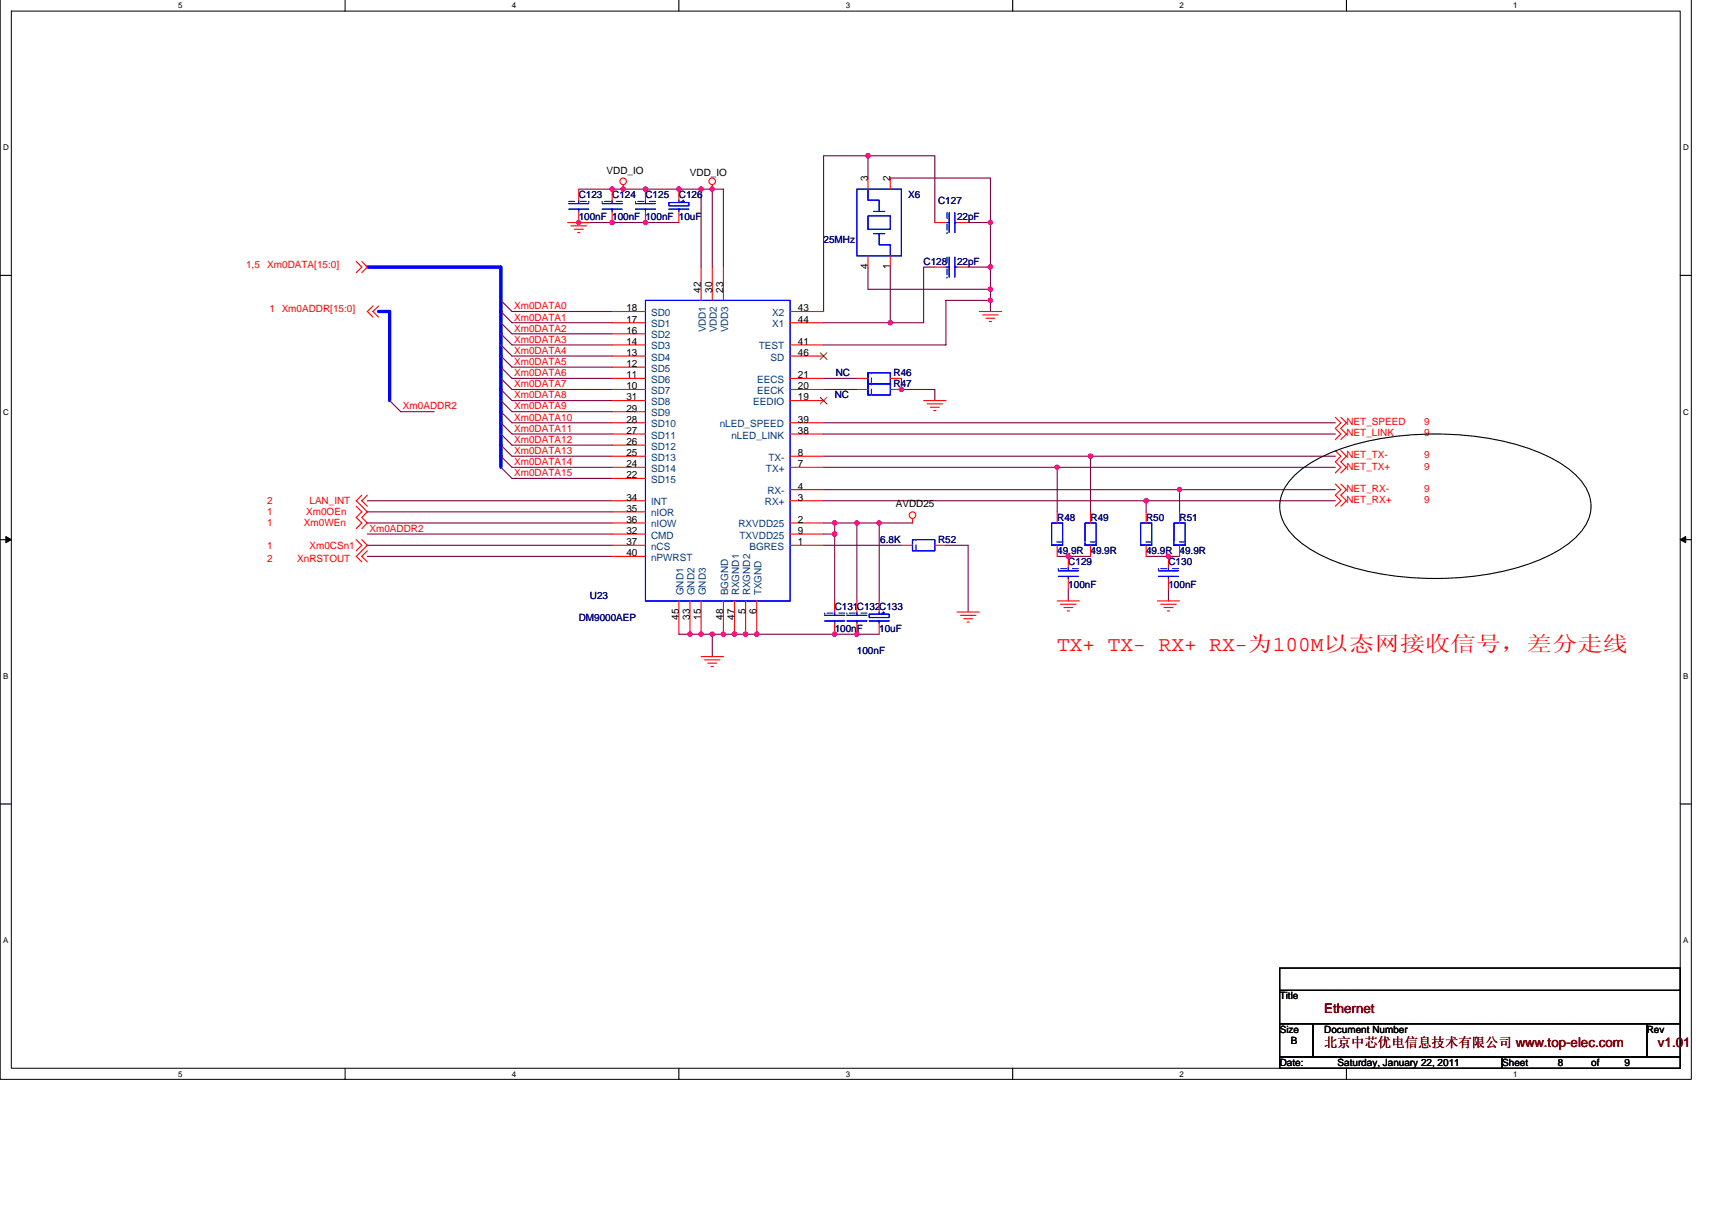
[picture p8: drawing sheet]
<svg xmlns="http://www.w3.org/2000/svg" width="297mm" height="210mm" viewBox="0 0 297 210" stroke-linecap="round" stroke-linejoin="round" font-family="sans-serif">
<path d="M0 0v187.2h293.5v-187.2M2 1.9h289.5v183.4h-289.5z" fill="none" stroke="#000" stroke-width=".17"/>
<g fill="#fff">
<path d="M30.9 .2h.8v1.6h-.8z"/>
<path d="M30.9 185.5h.8v1.6h-.8z"/>
</g>
<path d="M59.9 0v1.9M59.9 185.3v1.9" fill="none" stroke="#000" stroke-width=".19"/>
<g fill="#fff">
<path d="M88.8 .2h.8v1.6h-.8z"/>
<path d="M88.8 185.5h.8v1.6h-.8z"/>
</g>
<path d="M117.8 0v1.9M117.8 185.3v1.9" fill="none" stroke="#000" stroke-width=".19"/>
<g fill="#fff">
<path d="M146.7 .2h.8v1.6h-.8z"/>
<path d="M146.7 185.5h.8v1.6h-.8z"/>
</g>
<path d="M175.7 0v1.9M175.7 185.3v1.9" fill="none" stroke="#000" stroke-width=".19"/>
<g fill="#fff">
<path d="M204.7 .2h.7v1.6h-.7z"/>
<path d="M204.7 185.5h.7v1.6h-.7z"/>
</g>
<path d="M233.6 0v1.9M233.6 185.3v1.9" fill="none" stroke="#000" stroke-width=".19"/>
<g fill="#fff">
<path d="M262.6 .2h.7v1.6h-.7z"/>
<path d="M262.6 185.5h.7v1.6h-.7z"/>
<path d="M.5 24.8h1v1.6h-1z"/>
<path d="M292 24.8h1v1.6h-1z"/>
<path d="M.5 70.7h1v1.5h-1z"/>
<path d="M292 70.7h1v1.5h-1z"/>
</g>
<path d="M0 47.8h2M291.5 47.8h2" fill="none" stroke="#000" stroke-width=".19"/>
<g fill="#fff">
<path d="M.5 116.5h.9v1.6h-.9z"/>
<path d="M292 116.5h.9v1.6h-.9z"/>
</g>
<path d="M0 93.6h2M291.5 93.6h2" fill="none" stroke="#000" stroke-width=".19"/>
<path d="M1 93.1l1 .5-1 .5zM291.5 93.6l1-.5v1z" fill="#000" stroke="#000" stroke-width=".17"/>
<g fill="#fff">
<path d="M.5 162.4h.9v1.5h-.9z"/>
<path d="M292 162.4h.9v1.5h-.9z"/>
</g>
<path d="M224.6 82.4a27 27 0 0 1 12.9-5.9 53.7 53.7 0 0 1 28.9 1.7 19 19 0 0 1 8 5.2 6.5 6.5 0 0 1 0 8.8 20.2 20.2 0 0 1-9.8 5.9 53.3 53.3 0 0 1-33-.7 19 19 0 0 1-7.9-5.2 6.5 6.5 0 0 1 0-8.8zM0 139.5h2M291.5 139.5h2M222 167.9h69.5v3.9h-69.5zM222 171.8h69.5v5.8h-69.5zM222 177.6h5.8v5.8h-5.8zM227.8 177.6h57.9v5.8h-57.9zM285.7 177.6h5.8v5.8h-5.8zM222 183.4h38.6v1.9h-38.6zM260.6 183.4h30.9v1.9h-30.9z" fill="none" stroke="#000" stroke-width=".19"/>
<g fill="none" stroke="#800040" stroke-width=".19">
<path d="M100.4 32.8h25.1v13.5M100.4 38.6h17.4M121.6 32.8v13.5M123.6 32.8v13.5M150.6 30.9v-3.9h-7.7v27M150.6 27h11.6v11.6M154.5 30.9h17.3v7.7M168 38.6h3.8M171.8 38.6v15.4M86.9 52.1l1.9 1.9h17.4M86.9 54l1.9 2h17.4M86.9 56l1.9 1.9h17.4"/>
<path d="M86.9 57.9l1.9 1.9h17.4M86.9 59.8l1.9 2h17.4M150.6 46.3v3.9h21.2M154.5 46.3v9.7h-11.6M162.2 46.3h-2v9.7h-5.7M168 46.3h3.8M171.8 52.1h-7.7v7.7h-21.2M67.6 69.5l1.9 1.9h5.8M86.9 61.8l1.9 1.9h17.4M86.9 63.7l1.9 1.9h17.4M86.9 65.6l1.9 2h17.4M86.9 67.6l1.9 1.9h17.4"/>
<path d="M86.9 69.5l1.9 1.9h17.4M86.9 71.4l1.9 1.9h17.4M86.9 73.3l1.9 2h17.4M86.9 75.3l1.9 1.9h17.4M86.9 77.2l1.9 1.9h17.4M86.9 79.1l1.9 2h17.4M142.9 65.6h5.8M142.9 67.6h5.8M142.9 73.3h88.8M142.9 75.3h88.8M142.9 79.1h88.8M156.4 65.6v2h5.8v1.9"/>
<path d="M189.2 79.1v9.7M63.7 86.9h42.5M63.7 94.6h42.5M63.7 96.5h42.5M63.7 88.8h42.5M63.7 90.7h42.5M63.7 92.6h42.5M86.9 81.1l1.9 1.9h17.4M142.9 81.1h88.8M142.9 84.9h88.8M142.9 86.9h88.8M142.9 94.6h13.5"/>
<path d="M142.9 90.7h15.4M142.9 92.6h1.9M144.8 90.7v13.5M148.7 90.7v13.5M152.5 90.7v13.5M164.1 94.6h3.9v11.6M183.4 81.1v7.7M183.4 96.5h5.8M198.9 96.5h5.8M198.9 86.9v1.9M204.7 84.9v3.9M117.8 110h34.7"/>
<path d="M123.6 110v3.9M185.4 102.3v1.9M202.7 102.3v1.9"/>
</g>
<g fill="#f0f" stroke="#f0f" stroke-width=".19">
<circle cx="171.8" cy="50.2" r=".38"/>
<circle cx="204.6" cy="84.9" r=".38"/>
<circle cx="123.6" cy="110" r=".38"/>
<circle cx="119.7" cy="110" r=".38"/>
<circle cx="129.4" cy="110" r=".38"/>
<circle cx="127.4" cy="110" r=".38"/>
<circle cx="125.5" cy="110" r=".38"/>
<circle cx="121.6" cy="32.8" r=".38"/>
<circle cx="117.8" cy="32.8" r=".38"/>
<circle cx="112" cy="32.8" r=".38"/>
<circle cx="108.1" cy="32.8" r=".38"/>
<circle cx="156.4" cy="67.6" r=".38"/>
<circle cx="198.9" cy="86.9" r=".38"/>
<circle cx="123.6" cy="32.8" r=".38"/>
<circle cx="112" cy="38.6" r=".38"/>
<circle cx="106.2" cy="38.6" r=".38"/>
<circle cx="100.4" cy="38.6" r=".38"/>
<circle cx="189.2" cy="79.1" r=".38"/>
<circle cx="202.7" cy="96.5" r=".38"/>
<circle cx="185.3" cy="96.5" r=".38"/>
<circle cx="154.5" cy="56" r=".38"/>
<circle cx="183.4" cy="81.1" r=".38"/>
<circle cx="106.2" cy="32.8" r=".38"/>
<circle cx="171.8" cy="52.1" r=".38"/>
<circle cx="171.8" cy="46.3" r=".38"/>
<circle cx="144.8" cy="92.6" r=".38"/>
<circle cx="171.8" cy="38.6" r=".38"/>
<circle cx="148.7" cy="110" r=".38"/>
<circle cx="144.8" cy="110" r=".38"/>
<circle cx="131.3" cy="110" r=".38"/>
<circle cx="144.8" cy="90.7" r=".38"/>
<circle cx="121.6" cy="110" r=".38"/>
<circle cx="150.6" cy="27" r=".38"/>
<circle cx="152.5" cy="90.7" r=".38"/>
<circle cx="148.7" cy="90.7" r=".38"/>
</g>
<path d="M63.7 46.3h23.2v34.8M65.7 54h1.9v15.5" fill="none" stroke="#00f" stroke-width=".57"/>
<g fill="none" stroke="#f00" stroke-width=".19">
<path d="M98.5 38.6h3.8M99.1 39.2h2.7M99.6 39.8h1.6M100.4 32.8v1.9M100.4 36.7v1.9M106.2 32.8v1.9M106.2 36.7v1.9M108.1 32v.8M112 32.8v1.9M112 36.7v1.9M117.8 32.8v1.9M117.8 36.7v1.9"/>
<path d="M123.6 32v.8M150.6 30.9v1.9M154.5 30.9v1.9M162.2 38.6h1.9M166 38.6h2M61.8 45.4l1 .9-1 1M62.8 45.4l.9 .9-.9 1M64.7 53.1l-1 .9 1 1M65.7 53.1l-1 .9 1 1M100.2 40.3h.4M106.2 54h5.8M106.2 56h5.8"/>
<path d="M106.2 57.9h5.8M106.2 59.8h5.8M121.6 46.3v5.8M123.6 46.3v5.8M125.5 46.3v5.8M137.1 54h5.8M137.1 56h5.8M137.1 59.8h5.8M150.6 44.4v1.9M154.5 44.4v1.9M162.2 46.3h1.9M166 46.3h2"/>
<path d="M169.9 54h3.9M170.5 54.6h2.7M171.1 55.2h1.5M171.6 55.8h.4M106.2 69.5h5.8M106.2 61.8h5.8M106.2 63.7h5.8M106.2 65.6h5.8M106.2 67.6h5.8M106.2 71.4h5.8M106.2 73.3h5.8M106.2 75.3h5.8"/>
<path d="M106.2 77.2h5.8M106.2 79.1h5.8M137.1 69.5h5.8M137.1 61.8h5.8M137.1 65.6h5.8M137.1 67.6h5.8M137.1 73.3h5.8M137.1 75.3h5.8M137.1 79.1h5.8M148.7 65.6h1.9M148.7 67.6h1.9M154.5 65.6h1.9"/>
<path d="M154.5 67.6h1.9M160.2 69.5h3.9M160.8 70.1h2.7M161.4 70.7h1.6M162 71.2h.4M231.7 78.2l.9 .9-.9 1 .9 1-.9 .9M231.7 72.4l.9 .9-.9 1 .9 1-.9 .9M232.6 78.2l1 .9-1 1 1 1-1 .9M232.6 72.4l1 .9-1 1 1 1-1 .9M61.8 93.6l1 1-1 .9M61.8 87.8l1 1-1 1 1 .9-1 1M62.8 93.6l.9 1-1.9 1.9 1 1"/>
<path d="M62.8 85.9l-1 1 1.9 1.9-.9 1 .9 .9-.9 1M63.7 95.5l-.9 1 .9 1M63.7 85.9l-.9 1 .9 .9M106.2 94.6h5.8M106.2 81.1h5.8M106.2 83h5.8M106.2 86.9h5.8M106.2 88.8h5.8M106.2 90.7h5.8M106.2 92.6h5.8M106.2 96.5h5.8M137.1 94.6h5.8"/>
<path d="M137.1 81.1h5.8M137.1 86.9h5.8M137.1 90.7h5.8M137.1 92.6h5.8M137.1 84.9h5.8M156.4 94.6h1.9M158.3 90v.7M162.2 94.6h1.9M183.4 88.8v1.9M183.4 94.6v1.9M185.4 96.5v1.9M189.2 88.8v1.9"/>
<path d="M189.2 94.6v1.9M198.9 88.8v1.9M198.9 94.6v1.9M202.7 96.5v1.9M204.7 88.8v1.9M204.7 94.6v1.9M231.7 84l.9 .9-.9 1 .9 1-.9 .9M232.6 84l1 .9-1 1 1 1-1 .9M117.8 104.2v5.8M119.7 104.2v5.8M121.6 113.9h3.9M121.6 104.2v5.8"/>
<path d="M122.2 114.5h2.7M122.8 115h1.6M123.4 115.6h.4M125.5 104.2v5.8M127.4 104.2v5.8M129.4 104.2v5.8M131.3 104.2v5.8M144.8 104.2v2M144.8 108.1v1.9M148.7 104.2v2M148.7 108.1v1.9M152.5 104.2v2"/>
<path d="M152.5 108.1v1.9M166 106.2h3.9M166.6 106.7h2.7M167.2 107.3h1.6M167.8 107.9h.4M183.4 104.2h3.9M184 104.8h2.7M184.6 105.4h1.5M185.2 106h.3M185.4 100.4v1.9M200.8 104.2h3.9M201.4 104.8h2.7"/>
<path d="M201.9 105.4h1.6M202.5 106h.4M202.7 100.4v1.9"/>
<circle cx="108.1" cy="31.5" r=".57"/>
<circle cx="123.6" cy="31.5" r=".57"/>
<circle cx="158.3" cy="89.4" r=".57"/>
</g>
<g fill="none" stroke="#00f" stroke-width=".19">
<path d="M98.7 35.3h3.4M98.7 36.3h3.4M100.4 34.7v.6M100.4 36.3v.4M104.5 35.3h3.4M104.5 36.3h3.4M106.2 34.7v.6M106.2 36.3v.4M110.3 35.3h3.4M110.3 36.3h3.4M112 34.7v.6M112 36.3v.4"/>
<path d="M116.1 35.1h3.4v.6h-3.4zM116.1 36.3h3.4M117.8 34.7v.4M117.8 36.3v.4M118.2 34.9h.1M118.4 34.9h.4M118.6 34.7v.4M148.7 32.8h7.7v11.6h-7.7zM150.6 37.4h3.9v2.4h-3.9zM150.6 32.8v1.9h1.9v2M151.6 36.7h1.9M164.1 38.6h.6"/>
<path d="M164.7 36.9v3.4M165.7 36.9v3.4M165.7 38.6h.3M112 52.1h25.1v52.1h-25.1zM151.6 40.5h1.9M152.5 40.5v2h2v1.9M164.1 46.3h.6M164.7 44.6v3.5M165.7 44.6v3.5M165.7 46.3h.3M150.6 64.7h3.9v1.9h-3.9zM150.6 66.6h3.9v1.9h-3.9z"/>
<path d="M150.6 64.7v3.8M158.3 93.6h3.9v1.9h-3.9zM158.3 93.6v1.9M182.5 94.6h1.9M182.5 90.7h1.9v3.9h-1.9zM183.6 99h3.5M183.6 100h3.5M185.4 98.4v.6M185.4 100v.4M188.3 94.6h1.9M188.3 90.7h1.9v3.9h-1.9zM197.9 94.6h1.9"/>
<path d="M197.9 90.7h1.9v3.9h-1.9zM201 99h3.5M201 100h3.5M202.7 98.4v.6M202.7 100v.4M203.7 94.6h1.9M203.7 90.7h1.9v3.9h-1.9zM143.1 106.7h3.5M143.1 107.7h3.5M144.8 106.2v.5M144.8 107.7v.4M146.9 106.7h3.5"/>
<path d="M146.9 107.7h3.5M148.7 106.2v.5M148.7 107.7v.4M150.8 106.6h3.5v.5h-3.5zM150.8 107.7h3.5M152.5 106.2v.4M152.5 107.7v.4M152.9 106.4h.1M153.1 106.4h.4M153.3 106.2v.4"/>
</g>
<g fill="none" stroke="#fff" stroke-width=".17" stroke-dasharray="1 1 1 1 1 1 1 1">
<path d="M98.7 34.9h3.4M102.1 34.9h.1M104.5 34.9h.1M107.9 34.9h-3.4M110.3 34.9h.1M113.7 34.9h-3.4M164.3 36.9v3.4M164.3 44.6v3.5M164.3 48.1h.1M164.3 40.3h.1M151.2 66.6v-1.9M151.2 64.7h.1"/>
<path d="M151.2 68.5v-1.9M151.2 66.6h.1M158.9 95.5v-1.9M158.9 93.6h.1M182.5 94h.1M183.6 98.6h.1M184.4 94h-1.9M187.1 98.6h-3.5M188.3 94h.1M190.2 94h-1.9M197.9 94h.1M199.8 94h-1.9"/>
<path d="M201 98.6h.1M203.7 94h.1M204.5 98.6h-3.5M205.6 94h-1.9M143.1 106.4h.1M146.6 106.4h-3.5M146.9 106.4h.1M150.4 106.4h-3.5"/>
</g>
<g fill="none" stroke="#00f" stroke-width=".17" stroke-dasharray="1 1 1 1 1 1 1 1">
<path d="M98.7 34.9h3.4M102.1 34.9h.1M104.5 34.9h.1M107.9 34.9h-3.4M110.3 34.9h.1M113.7 34.9h-3.4M164.3 36.9v3.4M164.3 44.6v3.5M164.3 48.1h.1M164.3 40.3h.1M151.2 66.6v-1.9M151.2 64.7h.1"/>
<path d="M151.2 68.5v-1.9M151.2 66.6h.1M158.9 95.5v-1.9M158.9 93.6h.1M182.5 94h.1M183.6 98.6h.1M184.4 94h-1.9M187.1 98.6h-3.5M188.3 94h.1M190.2 94h-1.9M197.9 94h.1M199.8 94h-1.9"/>
<path d="M201 98.6h.1M203.7 94h.1M204.5 98.6h-3.5M205.6 94h-1.9M143.1 106.4h.1M146.6 106.4h-3.5M146.9 106.4h.1M150.4 106.4h-3.5"/>
</g>
<path d="M142.3 68.9l1.2 1.2M142.3 61.2l1.2 1.2M143.5 68.9l-1.2 1.2M143.5 61.2l-1.2 1.2" fill="none" stroke="#804000" stroke-width=".17"/>
<text font-size="3.7" fill="#f00" x="183.4" y="112.9">TX+ TX- RX+ RX-为100M以态网接收信号，差分走线</text>
<g font-size="2.3" fill="#800000">
<text x="229.8" y="175.8">Ethernet</text>
<text x="229.8" y="181.6">北京中芯优电信息技术有限公司 www.top-elec.com</text>
<text x="287.7" y="181.6">v1.01</text>
</g>
<g font-size="1.7" fill="#000080">
<text x="100.4" y="34.4">C123</text>
<text x="106.2" y="34.4">C124</text>
<text x="112" y="34.4">C125</text>
<text x="117.8" y="34.4">C126</text>
<text x="157.6" y="34.4">X6</text>
<text x="162.8" y="35.3">C127</text>
<text x="100.4" y="38.2">100nF 100nF 100nF 10uF</text>
<text x="166" y="38.2">22pF</text>
<text x="142.9" y="42.1">25MHz</text>
<text x="160.2" y="45.9">C128</text>
<text x="166" y="45.9">22pF</text>
<text x="145" y="65.2">NC</text>
<text x="155" y="65.2">R46</text>
<text x="144.8" y="69.1">NC</text>
<text x="155" y="67.2">R47</text>
<text x="152.7" y="94.2">6.8K</text>
<text x="162.8" y="94.2">R52</text>
<text x="183.4" y="90.3">R48</text>
<text x="189.2" y="90.3">R49</text>
<text x="198.9" y="90.3">R50</text>
<text x="204.7" y="90.3">R51</text>
<text x="183.4" y="96.1">49.9R 49.9R</text>
<text x="185.4" y="98.1">C129</text>
<text x="185.4" y="101.9">100nF</text>
<text x="198.9" y="96.1">49.9R 49.9R</text>
<text x="202.7" y="98.1">C130</text>
<text x="202.7" y="101.9">100nF</text>
<text x="100.4" y="107.7">DM9000AEP</text>
<text x="102.3" y="103.8">U23</text>
<text x="144.8" y="105.8">C131C132C133</text>
<text x="144.8" y="109.6">100nF</text>
<text x="148.7" y="113.5">100nF</text>
<text x="152.5" y="109.6">10uF</text>
</g>
<g font-size="1.7">
<text x="105.2" y="30.1">VDD_IO</text>
<text x="119.7" y="30.5">VDD_IO</text>
<text x="150.6" y="31.5" transform="rotate(-90 150.6 31.5)">3</text>
<text x="154.4" y="31.5" transform="rotate(-90 154.4 31.5)">2</text>
<text x="150.6" y="46.7" transform="rotate(-90 150.6 46.7)">4</text>
<text x="154.4" y="46.7" transform="rotate(-90 154.4 46.7)">1</text>
<text x="121.6" y="50.8" transform="rotate(-90 121.6 50.8)">42</text>
<text x="123.6" y="50.8" transform="rotate(-90 123.6 50.8)">30</text>
<text x="125.5" y="50.8" transform="rotate(-90 125.5 50.8)">23</text>
<text x="108.7" y="54">18</text>
<text x="108.7" y="56">17</text>
<text x="108.7" y="57.9">16</text>
<text x="108.7" y="59.8">14</text>
<text x="138.4" y="59.8">41</text>
<text x="138.4" y="54">43</text>
<text x="138.4" y="56">44</text>
<text x="108.7" y="61.7">13</text>
<text x="108.7" y="63.7">12</text>
<text x="108.7" y="65.6">11</text>
<text x="138.4" y="61.7">46</text>
<text x="138.4" y="65.6">21</text>
<text x="108.7" y="67.5">10</text>
<text x="108.7" y="69.5">31</text>
<text x="108.7" y="71.4">29</text>
<text x="138.4" y="67.5">20</text>
<text x="138.4" y="69.5">19</text>
<text x="108.7" y="73.3">28</text>
<text x="108.7" y="75.3">27</text>
<text x="108.7" y="77.2">26</text>
<text x="138.4" y="73.3">39</text>
<text x="138.4" y="75.3">38</text>
<text x="108.7" y="79.1">25</text>
<text x="108.7" y="81">24</text>
<text x="108.7" y="83">22</text>
<text x="138.4" y="81">7</text>
<text x="138.4" y="79.1">8</text>
<text x="108.7" y="86.8">34</text>
<text x="108.7" y="88.8">35</text>
<text x="138.4" y="84.9">4</text>
<text x="138.4" y="86.8">3</text>
<text x="155.4" y="88">AVDD25</text>
<text x="108.7" y="90.7">36</text>
<text x="108.7" y="92.6">32</text>
<text x="108.7" y="94.6">37</text>
<text x="138.4" y="94.6">1</text>
<text x="138.4" y="92.6">9</text>
<text x="138.4" y="90.7">2</text>
<text x="108.7" y="96.5">40</text>
<text x="117.8" y="107.5" transform="rotate(-90 117.8 107.5)">45</text>
<text x="119.7" y="107.5" transform="rotate(-90 119.7 107.5)">33</text>
<text x="121.6" y="107.5" transform="rotate(-90 121.6 107.5)">15</text>
<text x="125.5" y="107.5" transform="rotate(-90 125.5 107.5)">48</text>
<text x="127.4" y="107.5" transform="rotate(-90 127.4 107.5)">47</text>
<text x="129.3" y="106.6" transform="rotate(-90 129.3 106.6)">5</text>
<text x="131.3" y="106.6" transform="rotate(-90 131.3 106.6)">6</text>
<text x="222" y="173.4">Title</text>
<text x="222" y="179.1">Size</text>
<text x="229.8" y="179.1">Document Number</text>
<text x="285.7" y="179.1">Rev</text>
<text x="222" y="184.9">Date:</text>
<text x="224" y="181.1">B</text>
<text x="232.1" y="184.9">Saturday, January 22, 2011</text>
<text x="260.6" y="184.9">Sheet</text>
<text x="270.3" y="184.9">8</text>
<text x="276.1" y="184.9">of</text>
<text x="281.9" y="184.9">9</text>
</g>
<g font-size="1.7" fill="#f00">
<text x="42.7" y="46.5">1,5</text>
<text x="46.4" y="46.5">Xm0DATA[15:0]</text>
<text x="89.2" y="53.7">Xm0DATA0</text>
<text x="46.8" y="54">1 Xm0ADDR[15:0]</text>
<text x="89.2" y="55.6">Xm0DATA1</text>
<text x="89.2" y="57.5">Xm0DATA2</text>
<text x="89.2" y="59.5">Xm0DATA3</text>
<text x="89.2" y="61.4">Xm0DATA4</text>
<text x="89.2" y="63.3">Xm0DATA5</text>
<text x="89.2" y="65.3">Xm0DATA6</text>
<text x="69.9" y="71">Xm0ADDR2</text>
<text x="89.2" y="67.2">Xm0DATA7</text>
<text x="89.2" y="69.1">Xm0DATA8</text>
<text x="89.2" y="71">Xm0DATA9</text>
<text x="89.2" y="73">Xm0DATA10</text>
<text x="89.2" y="74.9">Xm0DATA11</text>
<text x="89.2" y="76.8">Xm0DATA12</text>
<text x="233.6" y="73.7">NET_SPEED</text>
<text x="233.6" y="75.7">NET_LINK</text>
<text x="247.1" y="73.7">9</text>
<text x="247.1" y="75.7">9</text>
<text x="89.2" y="78.8">Xm0DATA13</text>
<text x="89.2" y="80.7">Xm0DATA14</text>
<text x="89.2" y="82.6">Xm0DATA15</text>
<text x="233.6" y="81.4">NET_TX+</text>
<text x="233.6" y="79.5">NET_TX-</text>
<text x="247.1" y="81.4">9</text>
<text x="247.1" y="79.5">9</text>
<text x="46.4" y="89.4">1</text>
<text x="46.4" y="87.4">2</text>
<text x="53.1" y="89.4">Xm0OEn</text>
<text x="53.7" y="87.4">LAN_INT</text>
<text x="233.6" y="87.2">NET_RX+</text>
<text x="233.6" y="85.3">NET_RX-</text>
<text x="247.1" y="85.3">9</text>
<text x="247.1" y="87.2">9</text>
<text x="46.4" y="91.3">1</text>
<text x="46.4" y="95.2">1</text>
<text x="52.7" y="91.3">Xm0WEn</text>
<text x="53.7" y="95.2">Xm0CSn1</text>
<text x="64.1" y="92.3">Xm0ADDR2</text>
<text x="46.4" y="97.5">2</text>
<text x="51.6" y="97.5">XnRSTOUT</text>
</g>
<g font-size="1.7" fill="#004080">
<text x="113" y="54.8">SD0</text>
<text x="113" y="56.8">SD1</text>
<text x="113" y="58.7">SD2</text>
<text x="122.4" y="57.7" transform="rotate(-90 122.4 57.7)">VDD1</text>
<text x="124.4" y="57.7" transform="rotate(-90 124.4 57.7)">VDD2</text>
<text x="126.3" y="57.7" transform="rotate(-90 126.3 57.7)">VDD3</text>
<text x="134" y="54.8">X2</text>
<text x="134" y="56.8">X1</text>
<text x="113" y="60.6">SD3</text>
<text x="113" y="62.5">SD4</text>
<text x="113" y="64.5">SD5</text>
<text x="131.7" y="60.6">TEST</text>
<text x="133.7" y="62.5">SD</text>
<text x="113" y="66.4">SD6</text>
<text x="113" y="68.3">SD7</text>
<text x="113" y="70.3">SD8</text>
<text x="130.7" y="70.3">EEDIO</text>
<text x="131.4" y="68.3">EECK</text>
<text x="131.4" y="66.4">EECS</text>
<text x="113" y="72.2">SD9</text>
<text x="113" y="74.1">SD10</text>
<text x="113" y="76.1">SD11</text>
<text x="113" y="78">SD12</text>
<text x="124.9" y="74.1">nLED_SPEED</text>
<text x="126.9" y="76.1">nLED_LINK</text>
<text x="113" y="79.9">SD13</text>
<text x="113" y="81.9">SD14</text>
<text x="113" y="83.8">SD15</text>
<text x="132.9" y="81.9">TX+</text>
<text x="133.3" y="79.9">TX-</text>
<text x="113" y="87.7">INT</text>
<text x="113" y="89.6">nIOR</text>
<text x="132.7" y="87.7">RX+</text>
<text x="133.2" y="85.7">RX-</text>
<text x="113" y="91.5">nIOW</text>
<text x="113" y="93.4">CMD</text>
<text x="113" y="95.4">nCS</text>
<text x="128.1" y="91.5">RXVDD25</text>
<text x="128.3" y="93.4">TXVDD25</text>
<text x="130" y="95.4">BGRES</text>
<text x="113" y="97.3">nPWRST</text>
<text x="118.6" y="103.3" transform="rotate(-90 118.6 103.3)">GND1</text>
<text x="120.5" y="103.3" transform="rotate(-90 120.5 103.3)">GND2</text>
<text x="122.4" y="103.3" transform="rotate(-90 122.4 103.3)">GND3</text>
<text x="126.3" y="103.3" transform="rotate(-90 126.3 103.3)">BGGND</text>
<text x="128.2" y="103.3" transform="rotate(-90 128.2 103.3)">RXGND1</text>
<text x="130.2" y="103.3" transform="rotate(-90 130.2 103.3)">RXGND2</text>
<text x="132.1" y="103.3" transform="rotate(-90 132.1 103.3)">TXGND</text>
</g>
<g font-size="1.4">
<text x="30.9" y="1.5">5</text>
<text x="88.8" y="1.5">4</text>
<text x="146.7" y="1.5">3</text>
<text x="204.7" y="1.5">2</text>
<text x="262.6" y="1.5">1</text>
<text x=".5" y="26.1">D</text>
<text x="292" y="26.1">D</text>
<text x=".5" y="71.9">C</text>
<text x="292" y="71.9">C</text>
<text x=".5" y="117.8">B</text>
<text x="292" y="117.8">B</text>
<text x=".5" y="163.6">A</text>
<text x="292" y="163.6">A</text>
<text x="30.9" y="186.8">5</text>
<text x="88.8" y="186.8">4</text>
<text x="146.7" y="186.8">3</text>
<text x="204.7" y="186.8">2</text>
<text x="262.6" y="186.8">1</text>
</g>
</svg>
